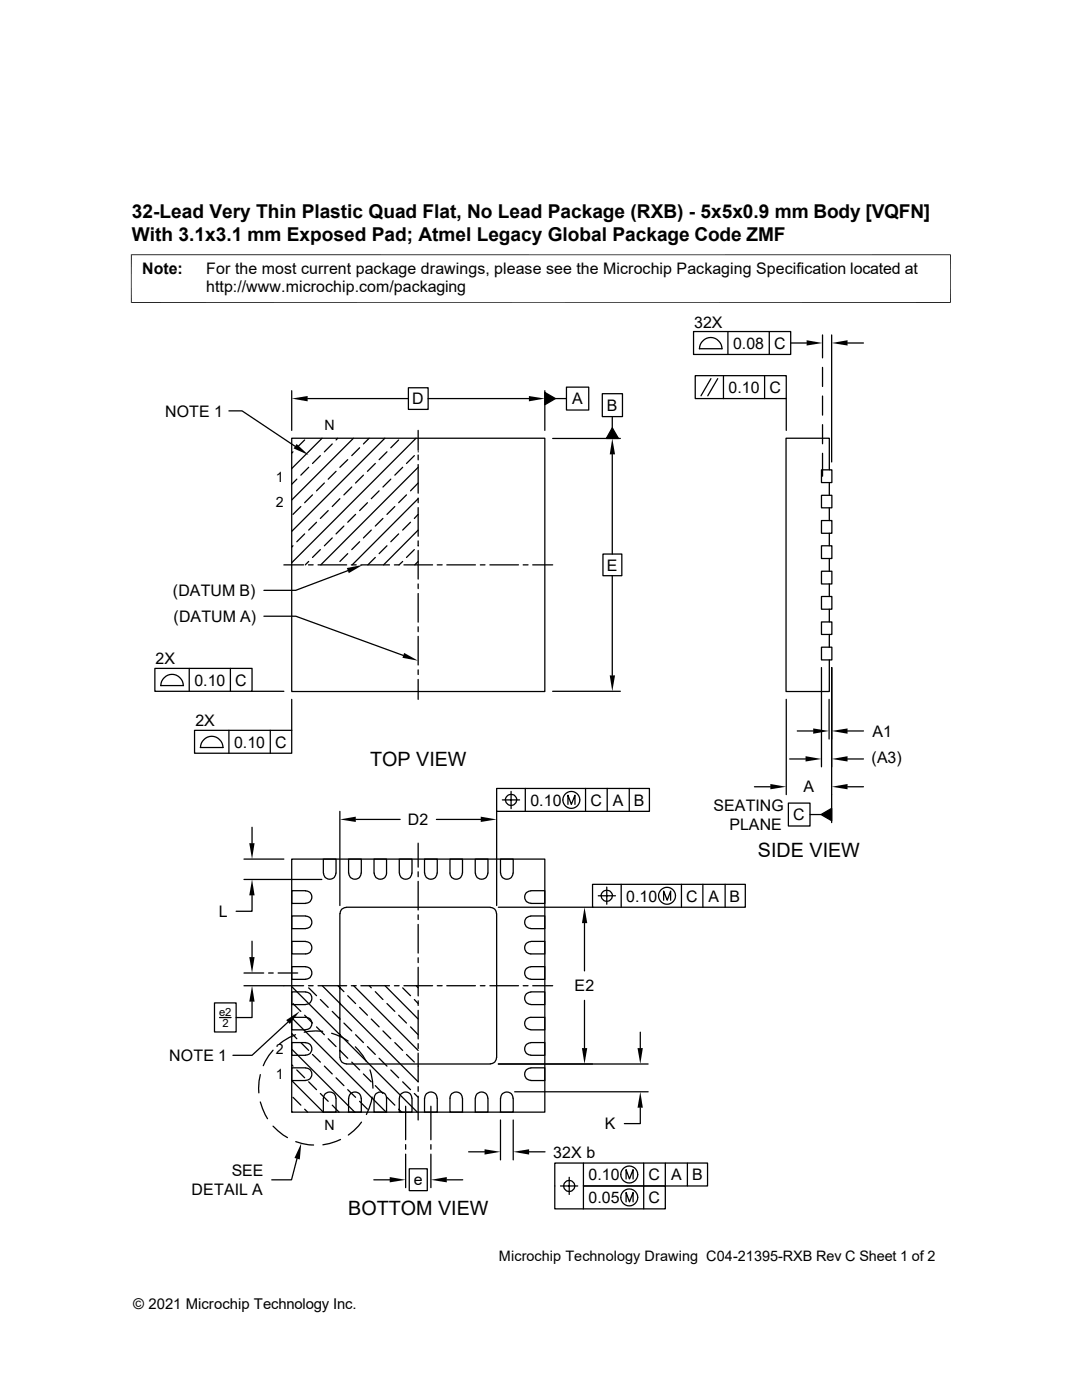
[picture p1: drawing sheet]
<svg xmlns="http://www.w3.org/2000/svg" width="216mm" height="279mm" viewBox="0 0 216 279" stroke-linecap="round" stroke-linejoin="round" font-family="sans-serif">
<g fill="none" stroke="#000" stroke-width=".25">
<path d="M58.2 78v7.9M61.4 79.5h20.1M81.5 77.4h3.9v4.3h-3.9zM85.4 79.5h20.1M108.7 78.3l2.1 1.2-2.1 1.3zM108.7 78v7.9M110.8 79.5h2.2M113 77.3h4.5v4.5h-4.5zM120.2 78.6h4v4.5h-4zM138.4 66.2h19.4v4.5h-19.4zM138.7 75h18.2v4.5h-18.2zM139.5 69.6h4.6"/>
<path d="M139.6 69.6a2.24 2.24 0 0 1 2.2-2.2 2.24 2.24 0 0 1 2.3 2.2M141.9 75.6l-2 3.4M143.2 75.6l-2 3.4M144.4 75v4.5M145.2 66.2v4.5M152.6 75v4.5M153.5 66.2v4.5M156.9 79.5v6.4M157.8 68.5h3.2M164.1 66.8v4.6M164.1 73.3v3.8M164.1 79v3.8"/>
<path d="M165.9 66.8v25.4M169.1 68.5h3.2M45.7 82h2.6l10.6 7.1M58.2 87.5h50.5v50.5h-50.5zM58.5 90.2l-.3 .2M59.2 95.6l-1 1M60.8 87.8l-1.6 1.6M61.6 93.3l-1.6 1.5M62.4 98.8l-1.6 1.5M63.9 90.9l-1.5 1.6M64.3 87.5l-6.1 6M64.7 96.4l-1.5 1.6"/>
<path d="M66.3 88.6l-1.6 1.6M67.1 94.1l-1.6 1.5M67.4 87.5l-.3 .3M67.8 99.5l-1.5 1.6M69.4 91.7l-1.6 1.6M70.2 97.2l-1.6 1.6M70.5 87.5l-12.3 12.3M71.8 89.4l-1.6 1.5M72.5 94.8l-1.5 1.6M73.7 87.5l-1.2 1.1M74.9 92.5l-1.6 1.6M75.6 98l-1.5 1.5"/>
<path d="M76.8 87.5l-18.6 18.5M77.2 90.2l-1.6 1.5M78 95.6l-1.6 1.6M79.5 87.8l-1.5 1.6M80.3 93.3l-1.5 1.5M81.1 98.8l-1.6 1.5M82.7 90.9l-1.6 1.6M83 87.5l-24.8 24.8M83.4 93.3l-19.4 19.4M83.4 99.5l-13.1 13.2M83.4 90.2h.1M83.4 96.4l-1.5 1.6"/>
<path d="M83.4 85.9v4M83.4 90.8v1M83.4 92.7v5.7M83.4 99.4v.9M110.3 87.5h13.5M122.2 85.4l1.2 2.1h-2.4zM122.2 83.1v2.3M122.2 90.7v19.9M163.9 98.8h2.1v2.5h-2.1zM163.9 93.8h2.1v2.5h-2.1zM164.1 84.8v3.8M164.1 90.5v4.5"/>
<path d="M165.5 93.8v-6.3h-8.7v50.5h8.7v-6.3M165.5 96.3v2.5M56.6 112.7h4M58.5 108.9l-.3 .3M60 101.1l-1.5 1.6M60.8 106.6l-1.6 1.5M61.6 112.7h.9M61.6 112.1l-.7 .6M63.2 104.2l-1.6 1.6M63.5 112.7h5.7M63.9 109.7l-1.5 1.6M65.5 101.9l-1.6 1.6"/>
<path d="M66.3 107.4l-1.6 1.5M68.6 105l-1.5 1.6M69.4 110.5l-1.6 1.6M69.4 113.9l-10.4 3.9h-6.3M70.1 112.7h1M71 102.7l-1.6 1.5M71.8 108.1l-1.6 1.6M72 112.7h5.7M73.3 100.3l-1.5 1.6M74.1 105.8l-1.6 1.6M74.9 111.3l-1.5 1.4M76.4 103.5l-1.5 1.5"/>
<path d="M77.2 108.9l-1.6 1.6M78.8 101.1l-1.6 1.6M79.5 106.6l-1.5 1.5M80.3 112.1l-.7 .6h-.9M80.6 112.7h5.7M81.9 104.2l-1.6 1.6M82.7 109.7l-1.6 1.6M83.4 105.8l-6.9 6.9M83.4 112.1l-.6 .6M83.4 102.7l-.7 .8M83.4 108.9h.1M83.4 101.3v5.7"/>
<path d="M83.4 108v.9M83.4 109.9v5.7M83.4 116.5v1M83.4 118.4v5.8M87.2 112.7h1M89.2 112.7h5.7M95.8 112.7h1M97.7 112.7h5.8M104.4 112.7h1M106.3 112.7h4M120.3 110.6h3.8v4.3h-3.8zM122.2 114.9v19.9"/>
<path d="M163.9 119h2.1v2.6h-2.1zM163.9 114h2.1v2.5h-2.1zM163.9 108.9h2.1v2.6h-2.1zM163.9 103.9h2.1v2.5h-2.1zM165.5 101.3v2.6M165.5 106.4v2.5M165.5 111.5v2.5M165.5 116.5v2.5M30.9 133.4h19.4v4.6h-19.4zM32 136.8h4.6M32.1 136.8a2.24 2.24 0 0 1 2.2-2.2 2.24 2.24 0 0 1 2.3 2.2M37.8 133.4v4.6"/>
<path d="M46 133.4v4.6M50.3 138h6.3M52.7 123h6.3l21.5 7.8M58.2 139.6v6.2M83.4 125.1v1M83.4 127v5.7M83.4 133.7v.9M83.4 135.6v4M110.3 138h13.5M156.9 139.6v19M163.9 129.2h2.1v2.5h-2.1zM163.9 124.1h2.1v2.5h-2.1z"/>
<path d="M163.9 133.2v19.8M165.4 139.6v7.9M165.5 121.6v2.5M165.5 126.6v2.6M165.9 133.2v31M38.8 145.8h19.4v4.5h-19.4zM40 149.2h4.5M40 149.2a2.24 2.24 0 0 1 2.2-2.3 2.24 2.24 0 0 1 2.3 2.3M45.7 145.8v4.5M53.9 145.8v4.5M99.1 157.4h30.5v4.5h-30.5zM100.2 159.6h3.5"/>
<path d="M100.8 159.6a1.14 1.14 0 0 1 1.2-1.1 1.14 1.14 0 0 1 1.1 1.1M100.9 159.6a1.1 1.1 0 0 0 1.1 1.1 1.1 1.1 0 0 0 1.1-1.1M102 157.9v3.5M104.8 157.4v4.5M116.8 157.4v4.5M121.2 157.4v4.5M125.6 157.4v4.5M150.5 157h3.2M157.6 151.5h3.1M159.1 145.9h3.2M169.1 145.9h3.2M169.1 151.5h3.2"/>
<path d="M169.1 157h3.2M48.7 171.5h7.9M48.7 175.5h15.5M50.3 178.7v3.2h-3.2M50.3 165.1v3.2M58.2 171.5h50.5v50.5h-50.5zM61 177.8h-2.8v2.5h2.8M61 177.8a1.23 1.23 0 0 1 1.2 1.2 1.23 1.23 0 0 1-1.2 1.3M64.5 174.2v-2.7h2.6v2.7M64.6 174.2a1.23 1.23 0 0 0 1.2 1.3 1.23 1.23 0 0 0 1.2-1.3M67.8 161.9v18.8M69.6 174.2v-2.7h2.5v2.7"/>
<path d="M69.6 174.2a1.23 1.23 0 0 0 1.2 1.3 1.23 1.23 0 0 0 1.3-1.3M71 163.5h8.8M74.6 174.2v-2.7h2.5v2.7a1.23 1.23 0 0 1-1.2 1.3 1.23 1.23 0 0 1-1.2-1.3M79.7 174.2v-2.7h2.5v2.7M79.7 174.2a1.23 1.23 0 0 0 1.2 1.3 1.23 1.23 0 0 0 1.3-1.3M83.4 168.3v4.8M83.4 174v1M83.4 175.9v5.7M84.7 174.2v-2.7h2.5v2.7M84.8 174.2a1.23 1.23 0 0 0 1.2 1.3 1.23 1.23 0 0 0 1.2-1.3M87.1 163.5h8.8M92.2 174.2a1.23 1.23 0 0 1-1.2 1.3 1.23 1.23 0 0 1-1.2-1.3v-2.7h2.5v2.7"/>
<path d="M94.8 174.2v-2.7h2.6v2.7M94.9 174.2a1.23 1.23 0 0 0 1.2 1.3 1.23 1.23 0 0 0 1.2-1.3M99.1 161.9v18.8M99.9 174.2v-2.7h2.5v2.7M99.9 174.2a1.23 1.23 0 0 0 1.2 1.3 1.23 1.23 0 0 0 1.3-1.3M105.9 177.8h2.8v2.5h-2.8M105.9 177.8a1.23 1.23 0 0 0-1.2 1.2 1.23 1.23 0 0 0 1.2 1.3M113.3 160.5v-1.8l.7 1.8 .7-1.8v1.8M118.2 176.5h30.5v4.6h-30.5zM119.4 178.8h3.4M119.9 178.8a1.14 1.14 0 0 1 1.2-1.1 1.14 1.14 0 0 1 1.1 1.1M120 178.8a1.1 1.1 0 0 0 1.1 1.1 1.1 1.1 0 0 0 1.1-1.1"/>
<path d="M121.1 177v3.5M124 176.5v4.6M132.4 179.7v-1.9l.7 1.9 .7-1.9v1.9M136 176.5v4.6M140.3 176.5v4.6M144.7 176.5v4.6M157.3 160.3h4.3v4.5h-4.3zM161.6 162.6h2.2M163.8 162.6l2.1-1.3v2.5zM48.7 196.7h11.9M48.7 194.2h3.9M50.3 199.9v3.2h-3.2"/>
<path d="M50.3 187.8v3.2M53.6 194.2h.9M55.5 194.2h3.9M58.2 196.9l25.1 25.1M61 182.8h-2.8v2.5h2.8M61 182.8a1.23 1.23 0 0 1 1.2 1.3 1.23 1.23 0 0 1-1.2 1.2M61 187.9h-2.8v2.5h2.8a1.23 1.23 0 0 0 1.2-1.3 1.23 1.23 0 0 0-1.2-1.2M61 192.9h-2.8v2.6h2.8M61 193a1.23 1.23 0 0 1 1.2 1.2 1.23 1.23 0 0 1-1.2 1.2M61 198h-2.8v2.5h2.8M61 198a1.23 1.23 0 0 1 1.2 1.2 1.23 1.23 0 0 1-1.2 1.2M61.6 196.7h.9"/>
<path d="M61.6 197.1l1.6 1.6M63.5 196.7h5.7M63.9 199.5l1.6 1.5M64.3 196.7l19.1 19.2v-5.7M67.4 196.7l1.2 1.2M69.4 198.7l1.6 1.6M70.1 196.7h1M70.5 196.7l12.9 12.9M72 196.7h5.7M73.7 196.7l.4 .4M74.9 197.9l1.5 1.6M76.8 196.7l6.6 6.7"/>
<path d="M78.7 196.7h.9M80.3 197.1l1.6 1.6M80.6 196.7h5.7M82.7 199.5l.7 .8M83 196.7l.4 .4M83.4 182.6v.9M83.4 184.5v5.7M83.4 191.1v1M83.4 193v5.8M83.4 199.7v1M87.2 196.7h1M89.2 196.7h5.7"/>
<path d="M95.8 196.7h1M97.7 196.7h5.8M99.1 182.3a1.23 1.23 0 0 0-1.3-1.2h-29.1a1.21 1.21 0 0 0-.9 1.2l.1 28.8a1.16 1.16 0 0 0 1.2 1.2M99.1 182.3v28.8M99.4 181.1h18.8M104.4 196.7h1M105.9 198h2.8v2.5h-2.8M105.9 198a1.23 1.23 0 0 0-1.2 1.2 1.23 1.23 0 0 0 1.2 1.2M105.9 192.9h2.8v2.6h-2.8M105.9 193a1.23 1.23 0 0 0-1.2 1.2 1.23 1.23 0 0 0 1.2 1.2M105.9 187.9h2.8v2.5h-2.8a1.23 1.23 0 0 1-1.2-1.3 1.23 1.23 0 0 1 1.2-1.2M105.9 182.8h2.8v2.5h-2.8"/>
<path d="M105.9 182.8a1.23 1.23 0 0 0-1.2 1.3 1.23 1.23 0 0 0 1.2 1.2M106.3 196.7h4M116.6 184.2v9.6M116.6 199.6v9.6M42.8 200.2h4.3v5.8h-4.3zM43.8 203.1h2.3M51.9 214.5l-.2 1.3-.1 2.3M51.9 219.9l.5 1.3 1 2.1M54.5 209.6l-.9 1.1-1.1 2M57.5 204l-7.2 6.6h-3.8M58.2 215.6l6.3 6.4M58.2 209.4l12.6 12.6"/>
<path d="M58.2 203.1l18.8 18.9M58.2 212.5l.3 .3M58.2 206.2l1 1.1M58.5 219l1.5 1.6M58.5 200.3l1.5 1.5M59 206.5l-1.3 .6-1.9 1.2M59.2 213.5l1.6 1.6M60 208.1l1.6 1.5M60.8 202.6l1.6 1.6M61 205.5a1.23 1.23 0 0 0 1.2-1.2 1.23 1.23 0 0 0-1.2-1.3h-2.8v2.5h2.8M61 208.1h-2.8v2.5h2.8M61 208.1a1.23 1.23 0 0 1 1.2 1.2 1.23 1.23 0 0 1-1.2 1.3"/>
<path d="M61 213.1h-2.8v2.5h2.8M61 213.1a1.23 1.23 0 0 1 1.2 1.3 1.23 1.23 0 0 1-1.2 1.2M61.6 215.9l1.6 1.6M62.4 210.4l1.5 1.6M63.2 204.9l1.5 1.6M63.9 218.2l1.6 1.6M64.4 205.8l-1.4-.1-2.3 .3M64.5 219.2v2.8h2.6v-2.8M64.6 219.2a1.23 1.23 0 0 1 1.2-1.3 1.23 1.23 0 0 1 1.2 1.3M64.7 212.8l1.6 1.5M65.5 207.3l1.6 1.6M66.2 206.2l2.1 .9 1.2 .7"/>
<path d="M66.3 201.8l1.5 1.6M67.1 215.1l1.5 1.6M67.8 209.6l1.6 1.6M68.6 204.2l1.6 1.5M69.1 212.3h28.7M69.4 217.5l1.6 1.5M69.6 219.2v2.8h2.5v-2.8M69.6 219.2a1.23 1.23 0 0 1 1.2-1.3 1.23 1.23 0 0 1 1.3 1.3M70.2 212l1.6 1.5M70.9 208.9l1.5 1.8 .7 1.1M71 206.5l1.5 1.6M71.8 219.8l1.5 1.6"/>
<path d="M71.8 201l1.5 1.6M72.5 214.3l1.6 1.6M73.3 208.9l1.6 1.5M73.8 213.5l.5 2.3 .1 1.4M74.1 203.4l1.5 1.5M74.3 218.9l-.6 2.3-.6 1.2M74.6 219.2v2.8h2.5v-2.8a1.23 1.23 0 0 0-1.2-1.3 1.23 1.23 0 0 0-1.2 1.3M74.9 216.7l1.5 1.5M75.6 211.2l1.6 1.6M76.4 205.7l1.6 1.6M77.2 219l1.6 1.6M77.2 200.3l1.6 1.5"/>
<path d="M78 213.5l1.5 1.6M78.8 208.1l1.5 1.5M79.5 202.6l1.6 1.6M79.7 219.2v2.8h2.5v-2.8M79.7 219.2a1.23 1.23 0 0 1 1.2-1.3 1.23 1.23 0 0 1 1.3 1.3M80.3 215.9l1.6 1.6M81.1 210.4l1.6 1.6M81.9 204.9l1.5 1.6M82.7 218.2l.7 .8M83.4 212.8h.1M83.4 201.6v5.7M83.4 208.3v1"/>
<path d="M83.4 216.9v.9M83.4 218.8v4.7M84.7 219.2v2.8h2.5v-2.8M84.8 219.2a1.23 1.23 0 0 1 1.2-1.3 1.23 1.23 0 0 1 1.2 1.3M92.2 219.2a1.23 1.23 0 0 0-1.2-1.3 1.23 1.23 0 0 0-1.2 1.3v2.8h2.5v-2.8M94.8 219.2v2.8h2.6v-2.8M94.9 219.2a1.23 1.23 0 0 1 1.2-1.3 1.23 1.23 0 0 1 1.2 1.3M99.1 211.1l-.1 .3a1.13 1.13 0 0 1-1.2 .9M99.4 212.3h29.9M99.9 219.2v2.8h2.5v-2.8M99.9 219.2a1.23 1.23 0 0 1 1.2-1.3 1.23 1.23 0 0 1 1.3 1.3M102.7 217.9h26.6"/>
<path d="M105.9 213.1h2.8v2.5h-2.8M105.9 213.1a1.23 1.23 0 0 0-1.2 1.3 1.23 1.23 0 0 0 1.2 1.2M105.9 208.1h2.8v2.5h-2.8M105.9 208.1a1.23 1.23 0 0 0-1.2 1.2 1.23 1.23 0 0 0 1.2 1.3M105.9 205.5a1.23 1.23 0 0 1-1.2-1.2 1.23 1.23 0 0 1 1.2-1.3h2.8v2.5h-2.8M127.8 206v3.2M54.5 224.7l2 1.8 .9 .5M58.2 221.9l.1 .1M59 227.8l1.3 .4 2.3 .3M59.3 231.2l-1.1 4.3h-4M60.8 221.4l.6 .6M66.3 220.6l1.3 1.4"/>
<path d="M67.9 227.4l-2.2 .8-1.3 .3M72.1 223.9l-1.5 1.8-1.1 .8M74.6 235.5h3.2M79.5 221.4l.6 .6M80.9 220.8v6.7M80.9 228.4v1M80.9 230.3v6.7M81.7 233.3h3.6v4.3h-3.6zM86 220.8v6.7M86 228.4v1M86 230.3v6.7M89.2 235.5h3.1"/>
<path d="M93.5 229.9h3.2M99.9 223.5v8M102.4 223.5v8M105.6 229.9h3.2M111.8 236.7h3.5M113.6 235v3.4M116.4 232.1v4.6h16.4v4.6h-22.1v-9.2h30.5v4.6h-24.8v4.6M124.9 235.3v-1.9l.7 1.9 .7-1.9v1.9M124.9 239.9v-1.9l.7 1.9 .7-1.9v1.9M127.8 221.1v3.1h-3.2M128.4 232.1v9.2M132.8 232.1v4.6"/>
<path d="M137.2 232.1v4.6"/>
<circle cx="114" cy="159.6" r="1.69"/>
<circle cx="133.1" cy="178.8" r="1.69"/>
<circle cx="113.6" cy="236.7" r="1.11"/>
<circle cx="125.6" cy="234.4" r="1.69"/>
<circle cx="125.6" cy="239" r="1.69"/>
</g>
<g fill="#000">
<path d="M58.2 79.5l3.2-.5v1.1zM105.5 79l3.2 .5-3.2 .6zM161 67.9l3.1 .6-3.1 .5zM165.9 68.5l3.2-.6v1.1zM59.2 88.6l2.4 2.2-3-1.3zM108.7 78.3l2.1 1.2-2.1 1.3zM122.2 87.5l.5 3.2h-1zM122.2 85.4l1.2 2.1h-2.4zM69.2 113.4l3.2-.7-2.8 1.7zM80.6 130.3l2.8 1.6-3.1-.6zM121.7 134.8h1l-.5 3.2zM153.7 156.5l3.2 .5-3.2 .5z"/>
<path d="M160.7 150.9l3.2 .6-3.2 .5zM162.3 145.4l3.1 .5-3.1 .5zM165.9 145.9l3.2-.5v1zM165.9 151.5l3.2-.6v1.1zM165.9 157l3.2-.5v1zM49.7 168.3h1.1l-.5 3.2zM50.3 175.5l.5 3.2h-1.1zM67.8 163.5l3.2-.5v1zM95.9 163l3.2 .5-3.2 .5zM163.8 162.6l2.1-1.3v2.5zM49.7 191h1.1l-.5 3.2zM50.3 196.7l.5 3.2h-1.1z"/>
<path d="M116.6 181.1l.6 3.1h-1.1zM57.1 203.6l2.7-1.8-2 2.5zM116.1 209.2h1.1l-.6 3.1zM127.2 209.2h1.1l-.5 3.1zM60.1 228.2l-.3 3.2-1-.3zM77.8 234.9l3.1 .6-3.1 .5zM86 235.5l3.2-.6v1.1zM96.7 229.4l3.2 .5-3.2 .5zM102.4 229.9l3.2-.5v1zM127.8 217.9l.5 3.2h-1.1z"/>
</g>
<path d="M26.1 50.8h163.6M26.2 50.8v9.7M189.7 50.8v9.7M26.1 60.4h163.6" fill="none" stroke="#000" stroke-width=".2"/>
<g font-size="3.9">
<text x="73.8" y="152.9">TOP VIEW</text>
<text x="151.2" y="171.1">SIDE VIEW</text>
<text x="69.5" y="242.4">BOTTOM VIEW</text>
</g>
<g font-size="3.8">
<text x="26.3" y="43.5">32-Lead Very Thin Plastic Quad Flat, No Lead Package (RXB) - 5x5x0.9 mm Body [VQFN]</text>
<text x="26.3" y="48">With 3.1x3.1 mm Exposed Pad; Atmel Legacy Global Package Code ZMF</text>
</g>
<g font-size="3.2">
<text x="28.4" y="54.6">Note:</text>
<text x="41.1" y="58.3">http://www.microchip.com/packaging</text>
<text x="41.1" y="54.6">For the most current package drawings, please see the Microchip Packaging Specification located at</text>
<text x="138.5" y="65.4">32X</text>
<text x="146.3" y="69.6">0.08</text>
<text x="154.5" y="69.6">C</text>
<text x="32.9" y="83.1">NOTE 1</text>
<text x="82.3" y="80.7">D</text>
<text x="114.2" y="80.7">A</text>
<text x="121.1" y="82">B</text>
<text x="145.4" y="78.4">0.10</text>
<text x="153.5" y="78.4">C</text>
<text x="121.1" y="113.9">E</text>
<text x="34.5" y="119">(DATUM B)</text>
<text x="34.6" y="124.1">(DATUM A)</text>
<text x="31" y="132.6">2X</text>
<text x="38.8" y="136.8">0.10</text>
<text x="46.9" y="136.8">C</text>
<text x="39" y="144.9">2X</text>
<text x="46.7" y="149.2">0.10</text>
<text x="54.9" y="149.2">C</text>
<text x="174.1" y="147">A1</text>
<text x="173.9" y="152.3">(A3)</text>
<text x="105.8" y="160.8">0.10</text>
<text x="117.8" y="160.8">C</text>
<text x="122.3" y="160.8">A</text>
<text x="126.5" y="160.8">B</text>
<text x="142.4" y="161.9">SEATING</text>
<text x="160.4" y="158.2">A</text>
<text x="81.4" y="164.7">D2</text>
<text x="145.5" y="165.6">PLANE</text>
<text x="158.3" y="163.7">C</text>
<text x="125" y="179.9">0.10</text>
<text x="136.9" y="179.9">C</text>
<text x="141.4" y="179.9">A</text>
<text x="145.6" y="179.9">B</text>
<text x="43.6" y="183">L</text>
<text x="114.6" y="197.9">E2</text>
<text x="33.8" y="211.7">NOTE 1</text>
<text x="120.7" y="225.4">K</text>
<text x="110.4" y="231">32X b</text>
<text x="38.2" y="238.5">DETAIL A</text>
<text x="46.2" y="234.7">SEE</text>
<text x="82.6" y="236.6">e</text>
<text x="117.4" y="235.5">0.10</text>
<text x="129.4" y="235.5">C</text>
<text x="133.9" y="235.5">A</text>
<text x="138.1" y="235.5">B</text>
<text x="117.4" y="240.1">0.05</text>
<text x="129.4" y="240.1">C</text>
</g>
<text font-size="3" x="26.6" y="261.3">© 2021 Microchip Technology Inc.</text>
<text font-size="2.9" x="99.6" y="251.6">Microchip Technology Drawing C04-21395-RXB Rev C Sheet 1 of 2</text>
<g font-size="2.8">
<text x="64.8" y="85.9">N</text>
<text x="55" y="96.1">1</text>
<text x="55" y="101.1">2</text>
<text x="55" y="215.4">1</text>
<text x="55" y="210.4">2</text>
<text x="64.8" y="225.6">N</text>
</g>
<g font-size="2.2">
<text x="43.7" y="202.8">e2</text>
<text x="44.4" y="204.9">2</text>
</g>
</svg>
